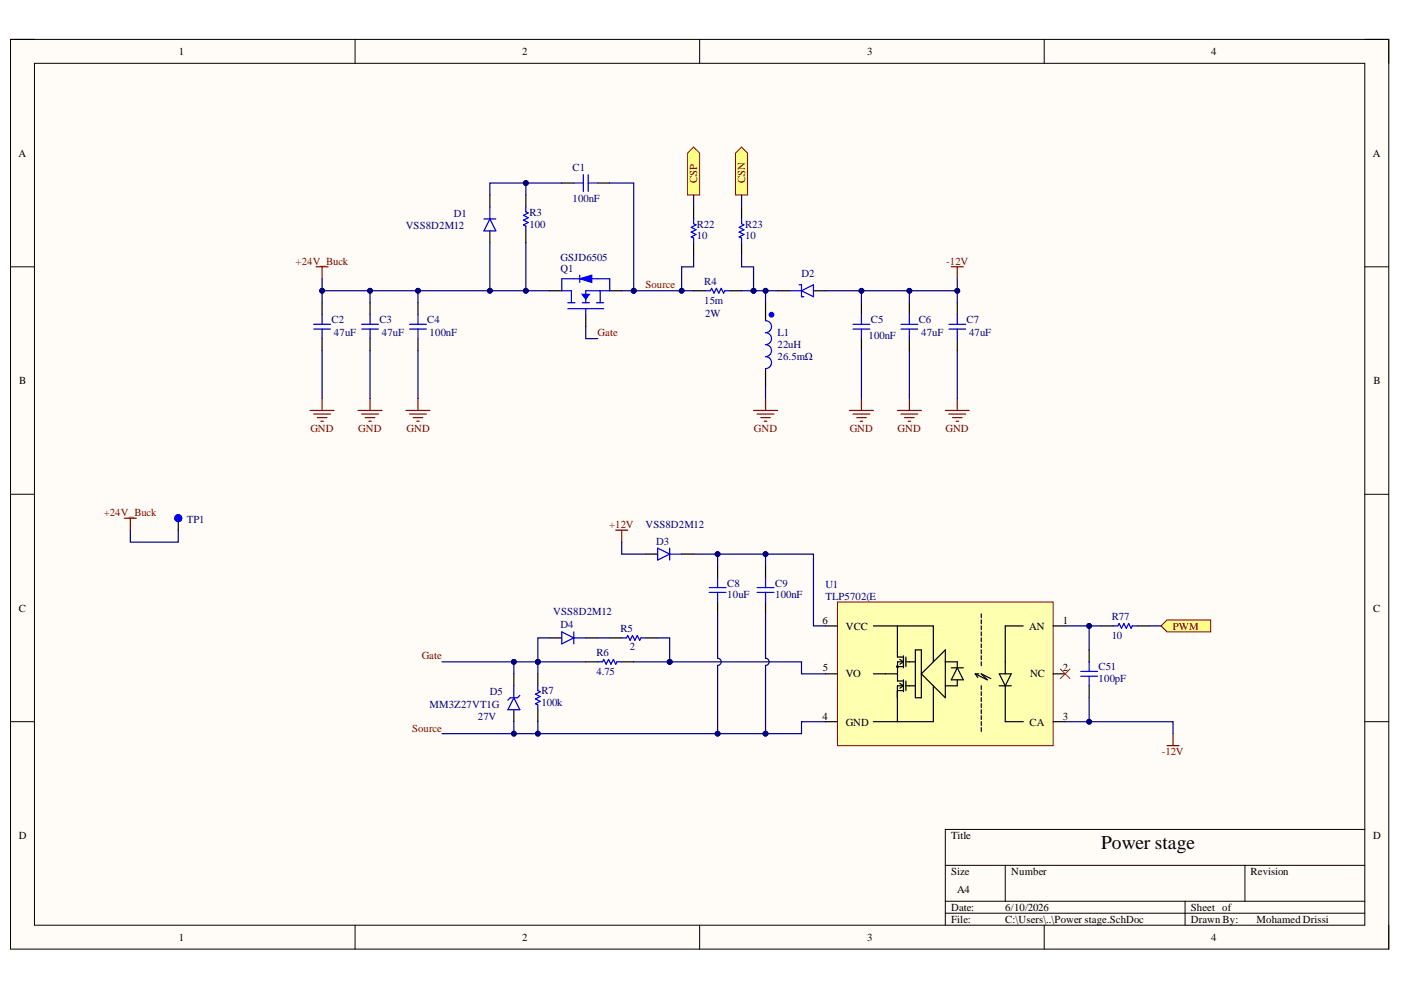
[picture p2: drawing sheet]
<svg xmlns="http://www.w3.org/2000/svg" width="297mm" height="210mm" viewBox="0 0 297 210" stroke-linecap="round" stroke-linejoin="round" font-family="sans-serif">
<path d="M2.2 8.4h292.2v192.8h-292.2z" fill-rule="evenodd" fill="#fffcf8"/>
<path d="M2.2 8.4h292.2v192.8h-292.2z" fill="none" stroke="#000" stroke-width=".21"/>
<path d="M7.3 13.4h282.1v182.8h-282.1z" fill-rule="evenodd" fill="#fffcf8"/>
<g fill="none" stroke="#000" stroke-width=".21">
<path d="M2.2 8.3h5.1M7.3 13.4h282.1v182.8h-282.1zM75.3 8.3v5.1M148.3 8.3v5.1M221.4 8.4v5M289.4 8.4h5v5M2.2 56.6h5.1M289.4 56.6h5M2.2 104.8h5.1M289.4 104.8h5M2.2 153h5.1M289.4 153h5"/>
<path d="M289.4 175.9h-89v20.3M75.3 196.2v5M148.3 196.2v5M200.4 183.5h89M200.4 191.1h89M200.4 193.6h89M213.1 183.5v7.6M221.4 196.2v5M251.2 191.1v5.1M264 183.5v7.6M294.4 196.2v5"/>
</g>
<path d="M78.5 64.2v2.5M78.5 71.8v2.5M192.8 64.2v2.5M192.8 71.8v2.5M203 64.2v2.5M203 71.8v2.5" fill="none" stroke="#000" stroke-width=".25"/>
<path d="M76.7 69.8h3.5M76.7 68.8h3.5M78.5 66.7v2.1M78.5 69.8v2M191 69.8h3.6M191 68.8h3.6M192.8 66.7v2.1M192.8 69.8v2M201.2 69.8h3.5M201.2 68.8h3.5M203 66.7v2.1M203 69.8v2" fill="none" stroke="#00f" stroke-width=".25"/>
<g fill="none" stroke="#800000" stroke-width=".25">
<path d="M65.8 87h5M66.5 87.8h3.6M67.3 88.5h2M68 89.3h.5M68.3 84.5v2.5M75.9 87h5.1M76.7 87.8h3.5M77.4 88.5h2.1M78.2 89.3h.5M78.5 84.5v2.5M159.8 87h5M160.5 87.8h3.6"/>
<path d="M161.3 88.5h2M162.1 89.3h.5M162.3 84.5v2.5M190.3 87h5M191 87.8h3.6M191.8 88.5h2M192.5 89.3h.6M192.8 84.5v2.5M200.4 87h5.1M201.2 87.8h3.5M201.9 88.5h2.1M202.7 89.3h.5"/>
<path d="M203 84.5v2.5"/>
</g>
<path d="M177.6 127.6h45.7v30.5h-45.7z" fill-rule="evenodd" fill="#ffffb0"/>
<path d="M177.6 127.6h45.7v30.5h-45.7z" fill="none" stroke="#800000" stroke-width=".21"/>
<g fill="none" stroke="#000" stroke-width=".25">
<path d="M175 132.7h2.6M185.2 132.7h12.7v7.6M190.3 132.7v6.6h1.3M190.8 139.8l.8 .5M191.6 139.1v2.5M192.1 139.3v2M194.1 137.8h1.2v10.1h-1.2zM208 130.2v.8M208 131.4v.8M208 132.7v.8M208 134v.8M208 135.3v.7"/>
<path d="M208 136.5v.8M208 137.8v.8M208 139.1v.7M216.9 132.7h-3.8v10.2M223.3 132.7h2.5M175 142.9h2.6M175 153h2.6M185.2 142.9h5.1M190.3 141.3h1.3M190.3 146.4h1.3M190.8 144.9l.8 .5M191.6 145.4h-1.3v7.6"/>
<path d="M191.6 140.3h-1.3v4.1h1.3M191.6 144.1v2.6M191.6 140.3l-.8 .5M191.6 145.4l-.8 .5M192.1 145.4h2M192.1 140.3h2M192.1 144.4v2M195.3 142.9l5.1-5.1v10.1zM197.9 145.4v7.6h-12.7M200.4 140.3h2.6v1.3M201.7 141.6h2.5M203 144.1v1.3h-2.6"/>
<path d="M203 141.6l1.2 2.5h-2.5zM206.8 142.9h.7M206.8 142.9l2.5 1.2-1.3-1.2 2.1 1M206.8 142.9l.5 .7M208 140.3v.8M208 145.4v.8M208 146.7v.8M208 147.9v.8M208 149.2v.8M208 150.5v.8M208 151.8v.7M208 153v.8"/>
<path d="M208 154.3v.8M211.9 142.9h2.5l-1.3 2.5zM211.9 145.4h2.5M213.1 145.4v7.6h3.8M223.3 142.9h2.5M223.3 153h2.5"/>
<circle cx="190.3" cy="141.3" r=".13"/>
</g>
<path d="M224.8 141.9l2.1 2M226.9 141.9l-2.1 2" fill="none" stroke="#f00" stroke-width=".21"/>
<path d="M246.2 132.7l1.2-1.3h9.3v2.6h-9.3z" fill-rule="evenodd" fill="#ffff80"/>
<path d="M246.2 132.7l1.2-1.3h9.3v2.6h-9.3z" fill="none" stroke="#800000" stroke-width=".21"/>
<g fill="none" stroke="#800000" stroke-width=".25">
<path d="M201.7 56.6h2.5M203 56.6v2.5M86.1 87h5.1M86.8 87.8h3.6M87.6 88.5h2M88.4 89.3h.5M88.6 84.5v2.5M180.1 87h5.1M180.9 87.8h3.5M181.6 88.5h2.1M182.4 89.3h.5M182.6 84.5v2.5"/>
<path d="M130.5 112.4h2.6M131.8 112.4v2.5"/>
</g>
<g fill="none" stroke="#000" stroke-width=".25">
<path d="M119.1 38.8h2.6M126.7 38.8h2.6M103.9 41.3v2.6M103.9 49v2.5M111.5 41.3v2.6M111.5 49v2.5M88.6 64.2v2.5M88.6 71.8v2.5M147.1 61.6h2.5M154.7 61.6h2.5M164.8 61.6h2.6M172.5 61.7h2.5"/>
<path d="M182.6 64.2v2.5M182.6 71.8v2.5M136.9 117.5h2.5M144.5 117.5h2.6M116.6 135.3h2.5M124.2 135.3h2.5M129.3 135.3h2.5M136.9 135.3h2.5M152.1 120v2.6M152.1 127.6v2.6M162.3 120v2.6M162.3 127.6v2.6"/>
<path d="M114 142.9v2.5M114 150.5v2.5M124.2 140.3h2.5M131.8 140.3h2.6"/>
</g>
<g fill="none" stroke="#00f" stroke-width=".25">
<path d="M121.7 38.8h2M123.7 37v3.6M124.7 37v3.6M124.7 38.8h2M102.6 46.4h2.5M103.9 46.4l1.2 2.6h-2.5zM103.9 43.9v2.5M111.5 43.9v1l.5 .3-1 .5 1 .5-1 .5 1 .5-1 .5 .5 .2v1.1M86.8 69.8h3.6M86.8 68.8h3.6M88.6 66.7v2.1M88.6 69.8v2"/>
<path d="M149.6 61.6h1l.3-.5 .5 1.1 .5-1.1 .5 1.1 .5-1.1 .5 1.1 .3-.6h1M167.4 61.6h2.5M169.4 60.4h.5v2.5h.5M169.9 61.6l2.6-1.2v2.5zM180.9 69.8h3.5M180.9 68.8h3.5M182.6 66.7v2.1M182.6 69.8v2M139.4 116.2l2.6 1.3-2.6 1.3zM142 117.5h2.5M142 116.2v2.6M119.1 134l2.6 1.3-2.6 1.2z"/>
<path d="M121.7 135.3h2.5M121.7 134v2.5M131.8 135.3h1l.3-.6 .5 1.1 .5-1.1 .5 1.1 .5-1.1 .5 1.1 .3-.5h1M150.4 125.6h3.5M150.4 124.6h3.5M152.1 122.6v2M152.1 125.6v2M160.5 125.6h3.6M160.5 124.6h3.6M162.3 122.6v2M162.3 125.6v2M114 145.4v1l.5 .3-1 .5 1 .5-1 .5 1 .5-1 .5 .5 .3v1"/>
<path d="M126.7 140.3h1l.3-.5 .5 1 .5-1 .5 1 .5-1 .5 1 .3-.5h1"/>
</g>
<path d="M145.8 32.5l1.3-1.3 1.2 1.3v8.8h-2.5z" fill-rule="evenodd" fill="#ffff80"/>
<path d="M145.8 32.5l1.3-1.3 1.2 1.3v8.8h-2.5z" fill="none" stroke="#800000" stroke-width=".21"/>
<path d="M156 32.5l1.2-1.3 1.3 1.3v8.8h-2.5z" fill-rule="evenodd" fill="#ffff80"/>
<path d="M156 32.5l1.2-1.3 1.3 1.3v8.8h-2.5z" fill="none" stroke="#800000" stroke-width=".21"/>
<path d="M67 56.6h2.6M68.3 56.6v2.5" fill="none" stroke="#800000" stroke-width=".25"/>
<path d="M162.3 64.2v3.8M162.3 78.1v3.9" fill="none" stroke="#000" stroke-width=".25"/>
<path d="M162.3 68a1.27 1.27 0 0 1 1.3 1.3 1.27 1.27 0 0 1-1.3 1.2 1.27 1.27 0 0 1 1.3 1.3 1.27 1.27 0 0 1-1.3 1.3 1.27 1.27 0 0 1 1.3 1.2 1.27 1.27 0 0 1-1.3 1.3 1.27 1.27 0 0 1 1.3 1.3 1.27 1.27 0 0 1-1.3 1.2" fill="none" stroke="#00f" stroke-width=".25"/>
<circle cx="163.6" cy="66.7" r=".51" fill="#00f"/>
<circle cx="163.6" cy="66.7" r=".51" fill="none" stroke="#00f" stroke-width=".21"/>
<g fill="none" stroke="#000" stroke-width=".25">
<path d="M147.1 43.9v2.5M147.1 51.5v2.5M157.2 43.9v2.5M157.2 51.5v2.5M68.3 64.2v2.5M68.3 71.8v2.5M124.2 66.7v2.6M129.3 61.6h2.5M37.8 109.9v2.5M230.9 137.8v2.5M233.5 132.7h2.5M241.1 132.7h2.5"/>
<path d="M108.9 142.9v2.5M108.9 150.5v2.5M230.9 145.4v2.5"/>
</g>
<g fill="none" stroke="#00f" stroke-width=".25">
<path d="M121.7 59.1h-2.6v2.5h2v2.6M126.7 59.1h2.6v2.5h-2.1v2.6M147.1 46.4v1l.5 .3-1 .5 1 .5-1 .5 1 .5-1 .5 .5 .3v1M157.2 46.4v1l.5 .3-1 .5 1 .5-1 .5 1 .5-1 .5 .5 .3v1M66.5 69.8h3.6M66.5 68.8h3.6M68.3 66.7v2.1M68.3 69.8v2M120.4 65.5h7.6M120.4 64.2h1.5M123.4 64.2h1.6M124.2 61.6v2.6"/>
<path d="M124.2 65.5v1.2M126.5 64.2h1.5M236 132.7h1l.3-.5 .5 1 .5-1 .5 1 .5-1 .5 1 .3-.5h1M108.9 147.9l1.3 2.6h-2.5zM108.9 145.4v2.5M110.2 147.4l-.5 .5h-1.5l-.5 .5M229.1 143.4h3.6M229.1 142.4h3.6M230.9 140.3v2.1M230.9 143.4v2"/>
</g>
<path d="M26.4 109.9h2.5M27.6 109.9v2.5M247.4 158.1h2.6M248.7 155.6v2.5" fill="none" stroke="#800000" stroke-width=".25"/>
<circle cx="37.8" cy="109.9" r=".2" fill="none" stroke="#00f" stroke-width="1.3"/>
<path d="M122.9 59.1l2.6-.8v1.6z" fill-rule="evenodd" fill="#00f"/>
<path d="M121.7 59.1h1.2M122.9 59.1l2.6-.8v1.6zM125.5 59.1h1.2" fill="none" stroke="#00f" stroke-width=".25"/>
<path d="M123.4 62.4h1.6l-.8 1z" fill="#00f"/>
<path d="M122.9 58.3v1.6M123.4 62.4h1.6l-.8 1zM124.2 61.6h3" fill="none" stroke="#00f" stroke-width=".25"/>
<path d="M116.6 61.6h2.5" fill="none" stroke="#000" stroke-width=".25"/>
<path d="M68.3 59.1v2.5M68.3 74.3v10.2M78.5 74.3v10.2" fill="none" stroke="#000080" stroke-width=".25"/>
<circle cx="68.3" cy="61.6" r=".51" fill="#000080"/>
<circle cx="68.3" cy="61.6" r=".51" fill="none" stroke="#000080" stroke-width=".21"/>
<path d="M88.6 61.6v2.6M88.6 74.3v10.2M124.2 69.3v2.5h2.5M192.8 74.3v10.2M203 74.3v10.2M162.3 82v2.5" fill="none" stroke="#000080" stroke-width=".25"/>
<circle cx="88.6" cy="61.6" r=".51" fill="#000080"/>
<circle cx="88.6" cy="61.6" r=".51" fill="none" stroke="#000080" stroke-width=".21"/>
<path d="M182.6 61.7v2.5M182.6 74.3v10.2" fill="none" stroke="#000080" stroke-width=".25"/>
<circle cx="182.6" cy="61.7" r=".51" fill="#000080"/>
<circle cx="182.6" cy="61.7" r=".51" fill="none" stroke="#000080" stroke-width=".21"/>
<path d="M116.6 61.6h-48.3v2.6" fill="none" stroke="#000080" stroke-width=".25"/>
<circle cx="111.5" cy="61.6" r=".51" fill="#000080"/>
<circle cx="111.5" cy="61.6" r=".51" fill="none" stroke="#000080" stroke-width=".21"/>
<circle cx="103.9" cy="61.6" r=".51" fill="#000080"/>
<circle cx="103.9" cy="61.6" r=".51" fill="none" stroke="#000080" stroke-width=".21"/>
<circle cx="88.6" cy="61.6" r=".51" fill="#000080"/>
<circle cx="88.6" cy="61.6" r=".51" fill="none" stroke="#000080" stroke-width=".21"/>
<circle cx="78.5" cy="61.6" r=".51" fill="#000080"/>
<circle cx="78.5" cy="61.6" r=".51" fill="none" stroke="#000080" stroke-width=".21"/>
<circle cx="68.3" cy="61.6" r=".51" fill="#000080"/>
<circle cx="68.3" cy="61.6" r=".51" fill="none" stroke="#000080" stroke-width=".21"/>
<path d="M78.5 61.6v2.6" fill="none" stroke="#000080" stroke-width=".25"/>
<circle cx="78.5" cy="61.6" r=".51" fill="#000080"/>
<circle cx="78.5" cy="61.6" r=".51" fill="none" stroke="#000080" stroke-width=".21"/>
<path d="M203 61.7v2.5" fill="none" stroke="#000080" stroke-width=".25"/>
<circle cx="203" cy="61.7" r=".51" fill="#000080"/>
<circle cx="203" cy="61.7" r=".51" fill="none" stroke="#000080" stroke-width=".21"/>
<path d="M192.8 61.7v2.5" fill="none" stroke="#000080" stroke-width=".25"/>
<circle cx="192.8" cy="61.7" r=".51" fill="#000080"/>
<circle cx="192.8" cy="61.7" r=".51" fill="none" stroke="#000080" stroke-width=".21"/>
<path d="M203 59.1v2.6h-28" fill="none" stroke="#000080" stroke-width=".25"/>
<circle cx="182.6" cy="61.7" r=".51" fill="#000080"/>
<circle cx="182.6" cy="61.7" r=".51" fill="none" stroke="#000080" stroke-width=".21"/>
<circle cx="192.8" cy="61.7" r=".51" fill="#000080"/>
<circle cx="192.8" cy="61.7" r=".51" fill="none" stroke="#000080" stroke-width=".21"/>
<circle cx="203" cy="61.7" r=".51" fill="#000080"/>
<circle cx="203" cy="61.7" r=".51" fill="none" stroke="#000080" stroke-width=".21"/>
<path d="M129.3 38.8h5.1v22.8" fill="none" stroke="#000080" stroke-width=".25"/>
<circle cx="134.4" cy="61.6" r=".51" fill="#000080"/>
<circle cx="134.4" cy="61.6" r=".51" fill="none" stroke="#000080" stroke-width=".21"/>
<path d="M119.1 38.8h-15.2v2.5" fill="none" stroke="#000080" stroke-width=".25"/>
<circle cx="111.5" cy="38.8" r=".51" fill="#000080"/>
<circle cx="111.5" cy="38.8" r=".51" fill="none" stroke="#000080" stroke-width=".21"/>
<path d="M111.5 38.8v2.5" fill="none" stroke="#000080" stroke-width=".25"/>
<circle cx="111.5" cy="38.8" r=".51" fill="#000080"/>
<circle cx="111.5" cy="38.8" r=".51" fill="none" stroke="#000080" stroke-width=".21"/>
<path d="M111.5 51.5v10.1" fill="none" stroke="#000080" stroke-width=".25"/>
<circle cx="111.5" cy="61.6" r=".51" fill="#000080"/>
<circle cx="111.5" cy="61.6" r=".51" fill="none" stroke="#000080" stroke-width=".21"/>
<path d="M103.9 51.5v10.1" fill="none" stroke="#000080" stroke-width=".25"/>
<circle cx="103.9" cy="61.6" r=".51" fill="#000080"/>
<circle cx="103.9" cy="61.6" r=".51" fill="none" stroke="#000080" stroke-width=".21"/>
<path d="M116.6 135.3h-2.6v5h-20.3" fill="none" stroke="#000080" stroke-width=".25"/>
<circle cx="114" cy="140.3" r=".51" fill="#000080"/>
<circle cx="114" cy="140.3" r=".51" fill="none" stroke="#000080" stroke-width=".21"/>
<circle cx="108.9" cy="140.3" r=".51" fill="#000080"/>
<circle cx="108.9" cy="140.3" r=".51" fill="none" stroke="#000080" stroke-width=".21"/>
<path d="M175 153h-5.1v2.6h-76.2" fill="none" stroke="#000080" stroke-width=".25"/>
<circle cx="108.9" cy="155.6" r=".51" fill="#000080"/>
<circle cx="108.9" cy="155.6" r=".51" fill="none" stroke="#000080" stroke-width=".21"/>
<circle cx="114" cy="155.6" r=".51" fill="#000080"/>
<circle cx="114" cy="155.6" r=".51" fill="none" stroke="#000080" stroke-width=".21"/>
<circle cx="152.1" cy="155.6" r=".51" fill="#000080"/>
<circle cx="152.1" cy="155.6" r=".51" fill="none" stroke="#000080" stroke-width=".21"/>
<circle cx="162.3" cy="155.6" r=".51" fill="#000080"/>
<circle cx="162.3" cy="155.6" r=".51" fill="none" stroke="#000080" stroke-width=".21"/>
<path d="M114 140.3h10.2" fill="none" stroke="#000080" stroke-width=".25"/>
<circle cx="114" cy="140.3" r=".51" fill="#000080"/>
<circle cx="114" cy="140.3" r=".51" fill="none" stroke="#000080" stroke-width=".21"/>
<path d="M147.1 117.5h25.4v15.2h2.5" fill="none" stroke="#000080" stroke-width=".25"/>
<circle cx="152.1" cy="117.5" r=".51" fill="#000080"/>
<circle cx="152.1" cy="117.5" r=".51" fill="none" stroke="#000080" stroke-width=".21"/>
<circle cx="162.3" cy="117.5" r=".51" fill="#000080"/>
<circle cx="162.3" cy="117.5" r=".51" fill="none" stroke="#000080" stroke-width=".21"/>
<path d="M131.8 114.9v2.6h5.1M126.7 135.3h2.6M139.4 135.3h2.6v5" fill="none" stroke="#000080" stroke-width=".25"/>
<circle cx="142" cy="140.3" r=".51" fill="#000080"/>
<circle cx="142" cy="140.3" r=".51" fill="none" stroke="#000080" stroke-width=".21"/>
<path d="M134.4 140.3h7.6" fill="none" stroke="#000080" stroke-width=".25"/>
<circle cx="142" cy="140.3" r=".51" fill="#000080"/>
<circle cx="142" cy="140.3" r=".51" fill="none" stroke="#000080" stroke-width=".21"/>
<path d="M142 140.3h27.9v2.6h5.1" fill="none" stroke="#000080" stroke-width=".25"/>
<circle cx="142" cy="140.3" r=".51" fill="#000080"/>
<circle cx="142" cy="140.3" r=".51" fill="none" stroke="#000080" stroke-width=".21"/>
<path d="M131.8 61.6h2.6" fill="none" stroke="#000080" stroke-width=".25"/>
<circle cx="134.4" cy="61.6" r=".51" fill="#000080"/>
<circle cx="134.4" cy="61.6" r=".51" fill="none" stroke="#000080" stroke-width=".21"/>
<path d="M162.3 61.6v2.6" fill="none" stroke="#000080" stroke-width=".25"/>
<circle cx="162.3" cy="61.6" r=".51" fill="#000080"/>
<circle cx="162.3" cy="61.6" r=".51" fill="none" stroke="#000080" stroke-width=".21"/>
<path d="M159.8 61.6h5" fill="none" stroke="#000080" stroke-width=".25"/>
<circle cx="159.8" cy="61.6" r=".51" fill="#000080"/>
<circle cx="159.8" cy="61.6" r=".51" fill="none" stroke="#000080" stroke-width=".21"/>
<circle cx="162.3" cy="61.6" r=".51" fill="#000080"/>
<circle cx="162.3" cy="61.6" r=".51" fill="none" stroke="#000080" stroke-width=".21"/>
<path d="M157.2 61.6h2.6" fill="none" stroke="#000080" stroke-width=".25"/>
<circle cx="159.8" cy="61.6" r=".51" fill="#000080"/>
<circle cx="159.8" cy="61.6" r=".51" fill="none" stroke="#000080" stroke-width=".21"/>
<path d="M134.4 61.6h12.7" fill="none" stroke="#000080" stroke-width=".25"/>
<circle cx="134.4" cy="61.6" r=".51" fill="#000080"/>
<circle cx="134.4" cy="61.6" r=".51" fill="none" stroke="#000080" stroke-width=".21"/>
<circle cx="144.5" cy="61.6" r=".51" fill="#000080"/>
<circle cx="144.5" cy="61.6" r=".51" fill="none" stroke="#000080" stroke-width=".21"/>
<path d="M152.1 130.2v9.4a.76 .76 0 0 1 .8 .7 .76 .76 0 0 1-.8 .8v14.5" fill="none" stroke="#000080" stroke-width=".25"/>
<circle cx="152.1" cy="155.6" r=".51" fill="#000080"/>
<circle cx="152.1" cy="155.6" r=".51" fill="none" stroke="#000080" stroke-width=".21"/>
<path d="M152.1 117.5v2.5" fill="none" stroke="#000080" stroke-width=".25"/>
<circle cx="152.1" cy="117.5" r=".51" fill="#000080"/>
<circle cx="152.1" cy="117.5" r=".51" fill="none" stroke="#000080" stroke-width=".21"/>
<path d="M162.3 130.2v9.4a.76 .76 0 0 1 .8 .7 .76 .76 0 0 1-.8 .8v14.5" fill="none" stroke="#000080" stroke-width=".25"/>
<circle cx="162.3" cy="155.6" r=".51" fill="#000080"/>
<circle cx="162.3" cy="155.6" r=".51" fill="none" stroke="#000080" stroke-width=".21"/>
<path d="M162.3 117.5v2.5" fill="none" stroke="#000080" stroke-width=".25"/>
<circle cx="162.3" cy="117.5" r=".51" fill="#000080"/>
<circle cx="162.3" cy="117.5" r=".51" fill="none" stroke="#000080" stroke-width=".21"/>
<path d="M114 153v2.6" fill="none" stroke="#000080" stroke-width=".25"/>
<circle cx="114" cy="155.6" r=".51" fill="#000080"/>
<circle cx="114" cy="155.6" r=".51" fill="none" stroke="#000080" stroke-width=".21"/>
<path d="M114 140.3v2.6" fill="none" stroke="#000080" stroke-width=".25"/>
<circle cx="114" cy="140.3" r=".51" fill="#000080"/>
<circle cx="114" cy="140.3" r=".51" fill="none" stroke="#000080" stroke-width=".21"/>
<path d="M108.9 153v2.6" fill="none" stroke="#000080" stroke-width=".25"/>
<circle cx="108.9" cy="155.6" r=".51" fill="#000080"/>
<circle cx="108.9" cy="155.6" r=".51" fill="none" stroke="#000080" stroke-width=".21"/>
<path d="M108.9 140.3v2.6" fill="none" stroke="#000080" stroke-width=".25"/>
<circle cx="108.9" cy="140.3" r=".51" fill="#000080"/>
<circle cx="108.9" cy="140.3" r=".51" fill="none" stroke="#000080" stroke-width=".21"/>
<path d="M225.8 153h22.9v2.6" fill="none" stroke="#000080" stroke-width=".25"/>
<circle cx="230.9" cy="153" r=".51" fill="#000080"/>
<circle cx="230.9" cy="153" r=".51" fill="none" stroke="#000080" stroke-width=".21"/>
<path d="M225.8 132.7h7.7" fill="none" stroke="#000080" stroke-width=".25"/>
<circle cx="230.9" cy="132.7" r=".51" fill="#000080"/>
<circle cx="230.9" cy="132.7" r=".51" fill="none" stroke="#000080" stroke-width=".21"/>
<path d="M230.9 132.7v5.1M243.6 132.7h2.6" fill="none" stroke="#000080" stroke-width=".25"/>
<circle cx="230.9" cy="132.7" r=".51" fill="#000080"/>
<circle cx="230.9" cy="132.7" r=".51" fill="none" stroke="#000080" stroke-width=".21"/>
<path d="M230.9 147.9v5.1" fill="none" stroke="#000080" stroke-width=".25"/>
<circle cx="230.9" cy="153" r=".51" fill="#000080"/>
<circle cx="230.9" cy="153" r=".51" fill="none" stroke="#000080" stroke-width=".21"/>
<path d="M147.1 54v2.6h-2.6v5" fill="none" stroke="#000080" stroke-width=".25"/>
<circle cx="144.5" cy="61.6" r=".51" fill="#000080"/>
<circle cx="144.5" cy="61.6" r=".51" fill="none" stroke="#000080" stroke-width=".21"/>
<path d="M147.1 41.3v2.6M157.2 54v2.6h2.6v5" fill="none" stroke="#000080" stroke-width=".25"/>
<circle cx="159.8" cy="61.6" r=".51" fill="#000080"/>
<circle cx="159.8" cy="61.6" r=".51" fill="none" stroke="#000080" stroke-width=".21"/>
<path d="M157.2 41.3v2.6M27.6 112.4v2.5h10.2v-2.5" fill="none" stroke="#000080" stroke-width=".25"/>
<text font-size="4.1" x="233.4" y="180">Power stage</text>
<g font-size="2.3">
<text x="37.9" y="11.7">1</text>
<text x="110.7" y="11.7">2</text>
<text x="183.9" y="11.7">3</text>
<text x="256.8" y="11.7">4</text>
<text x="3.9" y="33.3">A</text>
<text x="291" y="33.3">A</text>
<text x="4.1" y="81.4">B</text>
<text x="291.2" y="81.4">B</text>
<text x="4" y="129.7">C</text>
<text x="291.1" y="129.7">C</text>
<text x="174.4" y="132.2">6</text>
<text x="179.3" y="133.5">VCC</text>
<text x="218.2" y="133.5">AN</text>
<text x="225.3" y="132.2">1</text>
<text x="174.5" y="142.4">5</text>
<text x="179.3" y="143.6">VO</text>
<text x="218.4" y="143.6">NC</text>
<text x="225.3" y="142.4">2</text>
<text x="174.4" y="152.6">4</text>
<text x="179.3" y="153.8">GND</text>
<text x="218.3" y="153.8">CA</text>
<text x="225.3" y="152.6">3</text>
<text x="4" y="177.9">D</text>
<text x="201.6" y="177.9">Title</text>
<text x="291.1" y="177.9">D</text>
<text x="201.6" y="185.5">Size</text>
<text x="214.4" y="185.5">Number</text>
<text x="265.2" y="185.5">Revision</text>
<text x="202.9" y="189.3">A4</text>
<text x="201.6" y="193.1">Date:</text>
<text x="201.6" y="195.7">File:</text>
<text x="213.1" y="193.1">6/10/2026</text>
<text x="213.1" y="195.7">C:\Users\..\Power stage.SchDoc</text>
<text x="252.5" y="193.1">Sheet of</text>
<text x="252.5" y="195.7">Drawn By:</text>
<text x="266.4" y="195.7">Mohamed Drissi</text>
<text x="37.9" y="199.5">1</text>
<text x="110.7" y="199.5">2</text>
<text x="183.9" y="199.5">3</text>
<text x="256.8" y="199.5">4</text>
</g>
<g font-size="2.3" fill="#000080">
<text x="121.4" y="36.3">C1</text>
<text x="96.3" y="46">D1</text>
<text x="112.2" y="45.7">R3</text>
<text x="121.4" y="42.9">100nF</text>
<text x="86" y="48.5">VSS8D2M12</text>
<text x="112.2" y="48.2">100</text>
<text x="147.8" y="50.8">10</text>
<text x="147.8" y="48.2">R22</text>
<text x="158" y="50.8">10</text>
<text x="158" y="48.2">R23</text>
<text x="118.8" y="57.6">Q1</text>
<text x="118.8" y="55.3">GSJD6505</text>
<text x="169.9" y="58.6">D2</text>
<text x="149.3" y="64.5">15m</text>
<text x="149.3" y="60.4">R4</text>
<text x="70.3" y="68.5">C2</text>
<text x="70.8" y="71.3">47uF</text>
<text x="80.4" y="68.5">C3</text>
<text x="80.9" y="71.3">47uF</text>
<text x="90.6" y="68.5">C4</text>
<text x="91.1" y="71.3">100nF</text>
<text x="149.5" y="67.2">2W</text>
<text x="164.8" y="71.3">L1</text>
<text x="184.1" y="71.8">100nF</text>
<text x="184.6" y="68.5">C5</text>
<text x="194.8" y="68.5">C6</text>
<text x="195.3" y="71.3">47uF</text>
<text x="204.9" y="68.5">C7</text>
<text x="205.4" y="71.3">47uF</text>
<text x="164.8" y="76.4">26.5mΩ</text>
<text x="164.8" y="73.8">22uH</text>
<text x="39.6" y="110.9">TP1</text>
<text x="136.9" y="111.9">VSS8D2M12</text>
<text x="139.1" y="115.5">D3</text>
<text x="154.2" y="124.4">C8</text>
<text x="164.3" y="124.4">C9</text>
<text x="175" y="124.6">U1</text>
<text x="117.3" y="130.4">VSS8D2M12</text>
<text x="154.2" y="126.9">10uF</text>
<text x="164.3" y="126.9">100nF</text>
<text x="175" y="127.1">TLP5702(E</text>
<text x="235.7" y="131.5">R77</text>
<text x="118.8" y="133.2">D4</text>
<text x="131.5" y="134">R5</text>
<text x="133.6" y="137.8">2</text>
<text x="235.7" y="135.5">10</text>
<text x="126.4" y="143.1">4.75</text>
<text x="126.4" y="139.1">R6</text>
<text x="232.9" y="142.1">C51</text>
<text x="103.9" y="147.4">D5</text>
<text x="114.8" y="149.8">100k</text>
<text x="114.8" y="147.2">R7</text>
<text x="232.9" y="144.6">100pF</text>
<text x="91.1" y="150">MM3Z27VT1G</text>
<text x="101.3" y="152.6">27V</text>
</g>
<g font-size="2.3" fill="#800000">
<text x="147.8" y="38.8" transform="rotate(-90 147.8 38.8)">CSP</text>
<text x="158" y="38.8" transform="rotate(-90 158 38.8)">CSN</text>
<text x="62.7" y="56.1">+24V_Buck</text>
<text x="200.6" y="56.1">-12V</text>
<text x="136.9" y="61.2">Source</text>
<text x="126.7" y="71.3">Gate</text>
<text x="65.8" y="91.7">GND</text>
<text x="76" y="91.7">GND</text>
<text x="86.2" y="91.7">GND</text>
<text x="159.9" y="91.7">GND</text>
<text x="180.2" y="91.7">GND</text>
<text x="190.3" y="91.7">GND</text>
<text x="200.5" y="91.7">GND</text>
<text x="22" y="109.4">+24V_Buck</text>
<text x="129.2" y="111.9">+12V</text>
<text x="248.7" y="133.5">PWM</text>
<text x="89.4" y="139.8">Gate</text>
<text x="87.4" y="155.1">Source</text>
<text x="246.3" y="160.2">-12V</text>
</g>
</svg>
